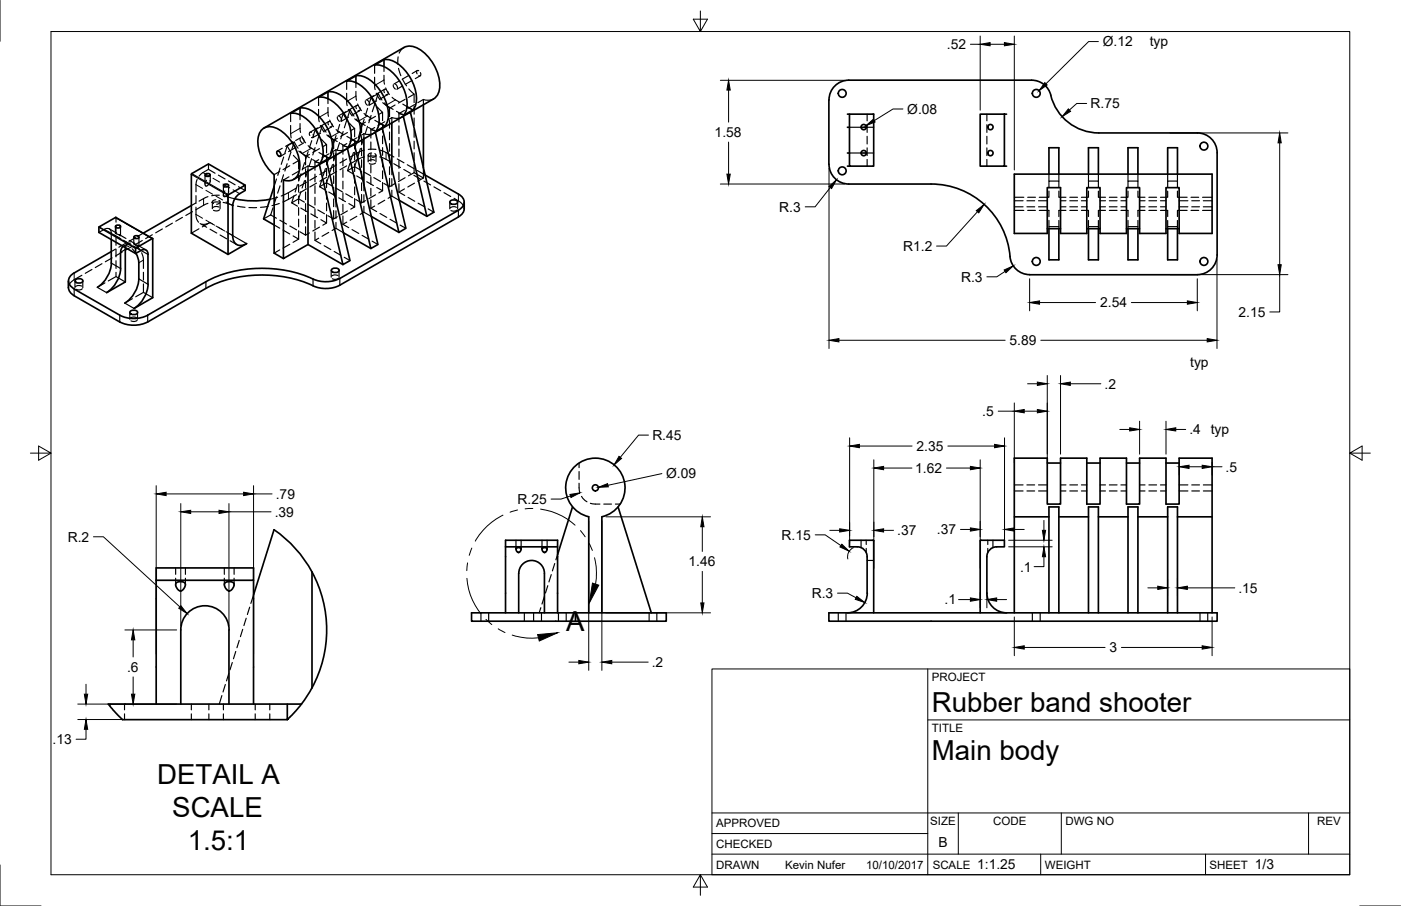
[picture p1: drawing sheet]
<svg xmlns="http://www.w3.org/2000/svg" width="432mm" height="279mm" viewBox="0 0 432 279" stroke-linecap="round" stroke-linejoin="round" font-family="sans-serif">
<!-- layer: Visible -->
<g fill="none" stroke="#000" stroke-width=".52">
<path d="M118.3 18.4l-2.8 1.7M118.3 18.4v2.2M118.4 18.4a7.9 7.9 0 0 1 6.7 3.6 12.4 12.4 0 0 1 3 10.5l-.8 1.4M89.6 34.9a7.9 7.9 0 0 1 6.7 3.6 12.4 12.4 0 0 1 3 10.5l-.8 1.4 2.9-1.6-1.9-1.1M92.5 33.3l-2.9 1.7M92.5 33.3v2.1M92.5 33.3a7.9 7.9 0 0 1 6.7 3.6 12.4 12.4 0 0 1 3 10.5l-.8 1.4M98.2 30l2.9-1.7v2.2M98.2 30a7.9 7.9 0 0 1 6.7 3.5 12.4 12.4 0 0 1 3.1 10.6l-.8 1.4M101.1 28.3a7.9 7.9 0 0 1 6.7 3.6 12.4 12.4 0 0 1 3 10.5l-.7 1.4M109.7 23.4l-2.8 1.6a7.9 7.9 0 0 1 6.6 3.6 12.4 12.4 0 0 1 3.1 10.5l-.8 1.4M109.7 23.4v2.1"/>
<path d="M109.7 23.4a7.9 7.9 0 0 1 6.7 3.5 12.4 12.4 0 0 1 3 10.5l-.7 1.5M115.5 20.1a7.9 7.9 0 0 1 6.7 3.5 12.4 12.4 0 0 1 3 10.5l-.8 1.5 2.9-1.7M116.8 37.8l1.9 1.1-2.9 1.7M120.8 37.9v14.2M124.3 35.8l7.3 30.9M124.3 35.8l-6.4 3.8M125.4 32.9l1.9 1M126.5 34.6l-2.2 1.2M126.5 34.6l7.2 30.8-2.1 1.3M130.5 32.3v19.4M133.6 30.5l-7.1 4.1M133.6 30.5a6 6 0 0 0 1.6-7 13.4 13.4 0 0 0-7.4-9 3.9 3.9 0 0 0-3.3 .1l-43.1 24.9"/>
<path d="M261.2 39.3h.6M261.2 35.2h.6M261.8 35.2h7.5v16h-7.5zM265.4 39.3h1.6M302.1 35.2h7.5v16h-7.5zM309.6 35.2h.6M317.9 24.7h-56.3a6.1 6.1 0 0 0-6.1 6.1v19.9M318 24.7a6.4 6.4 0 0 1 6.2 6 15.3 15.3 0 0 0 14.5 10.3h30.3a6.1 6.1 0 0 1 6.1 6.1v31.5a6.1 6.1 0 0 1-6.1 6.1M59.1 53.5l5.2-2.9 11.3 6.5-5.3 3.2v18.2M59.1 53.5l-.1 18.4 11.3 6.6 5.7-3.4M63.2 53.8a.84 .84 0 0 1 .9-.3 .84 .84 0 0 1 .7 .6 .84 .84 0 0 1-.9 .3 .84 .84 0 0 1-.7-.6zM68.9 57a.84 .84 0 0 1 .9-.3 .84 .84 0 0 1 .6 .7 .84 .84 0 0 1-.8 .3 .84 .84 0 0 1-.7-.7z"/>
<path d="M75.6 57.1v1.6a5.4 5.4 0 0 0-3.9 4.7M84.5 57.5l-3.3 10 3.3 1.9M85.5 46.6a1.08 1.08 0 0 1 .9 1.6 1.08 1.08 0 0 1-.9-1.6zM94.9 52.8v22.6l10.8 6.2M98 51l-7.5 4.3M98.4 50.7l2.2-1.2 7.3 30.9-2.2 1.2zM98.4 50.7l-.4 .3M103.5 47.8v14.2M107.1 45.8l2.1-1.3 7.3 30.9-2.2 1.2zM107.1 45.7l-6.5 3.8M108.2 42.8l1.8 1.1M110 43.9l-2.8 1.6"/>
<path d="M112.2 42.9v14.1M115.3 41l-6.1 3.5M115.7 40.8l2.1-1.3 7.3 30.9-2.1 1.3zM115.7 40.8l-.4 .2M131 54l10.3 5.8a2.62 2.62 0 0 1 1.8 2.5 2.62 2.62 0 0 1-1.8 2.5M255.5 50.7a6.1 6.1 0 0 0 6.1 6.1h25.4M261.2 47.2h.6M261.2 51.2h.6M265.4 47.2h1.6M287 56.8a24.5 24.5 0 0 1 24.4 23.2 6.1 6.1 0 0 0 6 4.7M309.6 51.2h.6M312.6 53.7h61v18.3h-10.2v-14.1h-4v14.1h-8.2v-14.1h-4v14.1h-8.1v-14.1h-4.1v14.1h-8.1v-14.1h-4.1v14.1h-10.2z"/>
<path d="M323.3 53.7v-8.1h3.1v8.1M335.5 53.7v-8.1h3v8.1M347.7 53.7v-8.1h3v8.1M359.9 53.7v-8.1h3v8.1M30.5 70v1.7l11.3 6.5 1.7-1a1.32 1.32 0 0 1 1.5-.1 1.32 1.32 0 0 1 .6 1.4M34.3 77.6l-11.4 6.5a2.62 2.62 0 0 0-1.8 2.5 2.62 2.62 0 0 0 1.8 2.5M34.3 73.9v7.2a9.5 9.5 0 0 1-4.3 7.5M35.6 69.7a.84 .84 0 0 1 .9-.3 .84 .84 0 0 1 .6 .6 .84 .84 0 0 1-.8 .4 .84 .84 0 0 1-.7-.7zM37.1 77.8v5M38 76l-.7 .9-.1 .9M38.7 76.4l-.1 10.6-5.7 3.2M41.3 73a.84 .84 0 0 1 .9-.4 .84 .84 0 0 1 .6 .7 .84 .84 0 0 1-.9 .3 .84 .84 0 0 1-.6-.6z"/>
<path d="M41.8 76.6v1.6M41.9 78.1l.6 1.5 .3 1.4M45.6 78.5v9.2M47 73.6l-11.3-6.6-5.2 3 11.3 6.6 5.3-3M47.1 73.7v18.1l-5.8 3.3M59 63.4l-14.9 8.5M71.7 63.5v9.1a2.62 2.62 0 0 0 1.3 2.8 2.62 2.62 0 0 0 3-.3M72.4 61.3a25.9 25.9 0 0 0 10.8 .1M94.9 75.4l-7.5 4.3v-24.2a3.7 3.7 0 0 0 5-4.1 13.9 13.9 0 0 0-7.4-11.9 3.7 3.7 0 0 0-5.5 3.4 14 14 0 0 0 5 11v24.2l2.9 1.6M105.8 71.8l8.5 4.8M114.5 66.8l8.5 4.9M123.1 61.8l8.5 4.9"/>
<path d="M138.7 62.1a1.49 1.49 0 0 1 2.3 .2 1.4 1.4 0 0 1-2.4 0zM141.3 64.8l-36.6 21.1M143.1 62.3a4.2 4.2 0 0 1-.5 3.4l-1.3 1.2-36.6 21a10.1 10.1 0 0 1-9.9-.5 38.9 38.9 0 0 0-31.3 1.5l-18 10.4M322.8 70.5h4.1M323.3 70.5v9.6h3.1v-9.6M335 70.5h4.1M335.5 70.5v9.6h3v-9.6M347.2 70.5h4M347.7 70.5v9.6h3v-9.6M359.4 70.5h4M359.9 70.5v9.6h3v-9.6M21.1 86.6v2.1"/>
<path d="M21.1 88.7l.2 .9 1.1 1.3 14.5 8.4M23.2 86.4a1.49 1.49 0 0 1 2.4 .2 1.4 1.4 0 0 1-2.5 0zM36.9 99.3a9.5 9.5 0 0 0 8.6 0M37.2 82.7a9.5 9.5 0 0 1-4.3 7.5M40.1 96.1a1.49 1.49 0 0 1 2.3 .2 1.4 1.4 0 0 1-2.4 0zM42.8 81v5a9.5 9.5 0 0 1-4.3 7.5M45.6 87.6a9.5 9.5 0 0 1-4.3 7.5M102.2 83.1a1.49 1.49 0 0 1 2.3 .3 1.4 1.4 0 0 1-2.4 0zM104.7 85.8a10.3 10.3 0 0 1-9.9-.5 38.9 38.9 0 0 0-31.3 1.6l-18 10.3a9.5 9.5 0 0 1-8.6 0l-14-8.1M317.3 84.7h51.7M176.5 156.3l-4.7 14.8M181.5 159.4v29.6"/>
<path d="M181.5 159.4a9.1 9.1 0 0 1-5.6-14.1 9.1 9.1 0 0 1 15.2 0 9.1 9.1 0 0 1-5.6 14.1M185.5 159.4v29.6M190.5 156.3l10.2 32.7M312.6 159.4v29.6M322.8 142.8h4.1M323.3 159.4h-10.7v-18.1h10.2v14.2h4.1v-14.2h8.1v14.2h4.1v-14.2h8.1v14.2h4v-14.2h8.2v14.2h4v-14.2h10.2v18.1h-10.7M326.4 159.4h9.1M335 142.8h4.1M338.5 159.4h9.2M347.2 142.8h4M350.7 159.4h9.2M359.4 142.8h4"/>
<path d="M373.6 159.4v29.6M48.1 179v38.1M48.1 175.1h30v3.9h-30zM54.3 179.8l.9-.4 1.6 .2 .3 .8-.5 1.2-.8 .6-.7-.2-.9-1.2zM69.2 179.9l.8-.5h1.4l.6 .4 .2 .7-.8 1.4-.9 .3-1.1-1.1zM78.1 179v38.1M96.2 176.4v35.7M155.8 168.6v20.4M155.8 166.6h16v2h-16zM159.1 169.1l.4-.2h.9l.2 .3v.5l-.4 .5-.5 .2-.6-.7zM159.9 176.8v12.2M159.9 176.8a3.9 3.9 0 0 1 3.9-4 3.9 3.9 0 0 1 4 4"/>
<path d="M167.1 169.1l.4-.2h.9l.2 .3v.5l-.4 .5-.5 .2-.6-.7zM167.8 176.8v12.2M171.8 168.6v20.4M302.3 166.6h7.3v2a4.8 4.8 0 0 0-4.8 1.2l-.6 1.2v.7v11.2a6.1 6.1 0 0 0 6.1 6.1M302.3 166.6l-.2 .2v22.2M78.1 183.5l6.4-20.1a37.5 37.5 0 0 1 11.7 48.7M145.3 189h60v2.6h-60zM177.4 189v2.6M255.5 189h119.6v2.6h-119.6zM269.3 189v-22.2l-.2-.2h-7.3v2a4.8 4.8 0 0 1 4.8 1.2l.6 1.2 .1 .7v11.2a6 6 0 0 1-6.1 6.1M323.3 189v-32.7h3.1v32.7M335.5 189v-32.7h3v32.7"/>
<path d="M347.7 189v-32.7h3v32.7M359.9 189v-32.7h3v32.7M55.7 217.1v-22.8a7.4 7.4 0 0 1 7.5-7.5 7.4 7.4 0 0 1 7.4 7.5v22.8M88.5 217.1v4.8h-50.8l-4.3-4.8h59.5M92.9 217.1l-4.4 4.8M96.2 212.1l-3.3 5"/>
<circle cx="259.6" cy="28.8" r="1.21"/>
<circle cx="266.2" cy="39.2" r=".81"/>
<circle cx="305.3" cy="39.2" r=".81"/>
<circle cx="319.4" cy="28.8" r="1.21"/>
<circle cx="259.6" cy="52.7" r="1.21"/>
<circle cx="266.2" cy="47.2" r=".81"/>
<circle cx="305.3" cy="47.2" r=".81"/>
<circle cx="371.1" cy="45.1" r="1.21"/>
<circle cx="319.4" cy="80.6" r="1.21"/>
<circle cx="371.1" cy="80.6" r="1.21"/>
<circle cx="183.5" cy="150.4" r=".93"/>
</g>
<!-- layer: Hidden -->
<g fill="none" stroke="#000" stroke-width=".36">
<path d="M122.7 17.5v2.4M124.5 14.6l-1 1-.5 .8M89.6 38.7l.1 3.8M89.6 35v2.5M92.5 38.1l.1 2.7M92.5 35.4v1.5M97.9 39.4l-2.4 1.4M98.2 33.7l.2 3.8M98.2 30v2.5M98.7 38.7l1.2 2M99.3 38.8l-.7 2.2M101.1 33.1l.1 2.8"/>
<path d="M101.1 30.5v1.4M101.3 37.5l-2.4 1.4M101.6 37l1.2 2.1M101.8 37.5a.54 .54 0 0 0-.8 .3 .54 .54 0 0 0 .2 .7M102.2 39.1l-2.3 1.4M102.2 38.1l.2 .4a.43 .43 0 0 1-.1 .5 .43 .43 0 0 1-.5 .1M103.6 40l2.3 1.5M104 36.1l.1 .7 .5 .6M104.6 35.9l.5 .5 .2 .8M104.7 38.4l-.7 2.3M105.8 35.1l-.7 2.2M106.5 34.5l-2.4 1.3"/>
<path d="M106.8 28.8l.2 3.8M106.8 37.1l-.7 2.3M106.8 25v2.6M107.4 33.7l1.1 2.1M107.4 36.1l-2.3 1.4M107.7 38l1.6 1.6-1.2 .7M107.9 33.8l-.7 2.2M109.1 35.8l-1.2-2-2.1 1.3 1.2 1.9M109.3 39.6v2.6M109.3 36.6l3.3 2.1M109.7 28.2l.2 2.7M109.7 25.5v1.5"/>
<path d="M109.8 36.7l1.6 1.6 1.2-.6M109.9 32.5l-2.3 1.4M110.2 32.1l1.2 2M110.4 32.6a.54 .54 0 0 0-.7 .2 .54 .54 0 0 0 .2 .7M110.8 34.1l-2.3 1.4M110.9 33.1l.1 .4a.43 .43 0 0 1-.1 .6 .43 .43 0 0 1-.5 0M111.4 38.3v2.6M112.2 35l2.3 1.5M112.2 36.8l-.7 2.3M112.6 31.1v.6l.6 .8M113.2 30.9l.6 .7 .1 .7M113.3 39l-.7 2.3"/>
<path d="M113.3 33.4l-.7 2.3M113.6 39.3l2.2 1.3M114.4 35.6l-.7 2.3M114.4 30.1l-.7 2.2M115.1 29.5l-2.3 1.4M115.5 23.8l.1 3.8M115.5 20.1v2.5M115.5 39.3l-1.2 .7M115.5 32.2l-.8 2.2M115.5 37.1l1.3 .7M115.7 35.9l-2 1.2M116 28.7l1.2 2.1"/>
<path d="M116.1 31.1l-2.4 1.4M116.3 33l1.6 1.6-1.1 .7M116.6 28.9l-.8 2.2M117.7 30.8l-1.1-1.9-2.2 1.2 1.2 2M117.8 39.5l-1.1 .6M117.9 39.6l-.5 .2M117.9 34.6v2.6M117.9 38.4v2.4M118 31.7l3.2 2M118.3 23.2l.2 2.8M118.3 20.6v1.4M118.5 31.8l1.6 1.6 1.7-1"/>
<path d="M118.5 27.5l-2.3 1.4M118.6 37.5l-2.1 1.2M118.9 27.1l1.1 2M119 27.6a.54 .54 0 0 0-.7 .3 .54 .54 0 0 0 .2 .7M119.5 29.2l-2.4 1.4M119.5 28.2l.1 .4a.42 .42 0 0 1-.1 .5 .42 .42 0 0 1-.5 0M120.1 33.4v2.6M120.1 37.1v2.4M120.8 36.3l-1.2 .6M120.8 36.3v1.6M120.8 30l2.3 1.5M121.2 26.2l.1 .7 .6 .6"/>
<path d="M121.9 26l.5 .7 .1 .6M122.2 34.3l2.2 1.3M122.8 21.1l.7 2.2M122.9 25l-1.5 .9M123 35l1.2 .2M123 35v2.6M123 38.8v2.4M123.9 26.6l-1.6 .9M123.9 36.1l-1.1 .4-2-.2M124.1 24.4l1.2 2.1M124.1 32.1l1.3 .8M124.7 34.1l-1.7 .9"/>
<path d="M124.9 30.6l-2.1 1.2M126 27.4l1.6 1.7-1.7 .9M126 23.3l-2.1 1.1M126.1 34.8l.4-.2-1.2 .5M127 24.8l-2.1 1.2M127.6 29.1v2.5M127.6 32.8v2.4M127.6 36.4v2.4M127.6 40v2.3M127.8 32.3l-2.1 1.2M128.6 21.7l-1.6 1M129.1 21.8a.54 .54 0 0 0-.8 .3 .54 .54 0 0 0 .2 .7"/>
<path d="M129.5 23.4l-1.5 .8M129.6 22.4l.1 .4a.43 .43 0 0 1-.1 .5 .43 .43 0 0 1-.5 0M130.5 30.7l-1.7 1M130.5 30.7v1.6M133.6 30.5l-1.8 .4-1.3-.2M261.8 39.3h3.6M267 39.3h2.3M267.3 35.2v2.1M267.3 38.5v2.3M304.2 35.2v2.1M304.2 38.5v2.3M60.8 55.4l-.4 1.1v2.6"/>
<path d="M63.2 54v2.8M63.7 55.6l-.5 1 .3 .8 1-.7 .2-1M64.3 52.2l-2.1 1.3-.8 .8M64.3 50.6v1.6l2 1.2M64.8 54v1.9M67.3 54l2.1 1.2M68.9 57.2v2.8M69.3 58.9l-.4 .8 .2 1 1-.7 .3-.6v-.5M70.4 55.8l2.1 1.2M70.4 57.2v2M73.5 57.6l2.1 1.1M85.2 55.2l-.7 2.3"/>
<path d="M86.2 52.9l-1.7 1M86.3 57.3l-.7 2.3M86.3 51.8l-.7 2.3M87 45.7l-1.6 .9M87.4 53.9l-.7 2.3M87.4 48.4l-.7 2.3M87.9 47.3l-1.5 .9M88.5 50.5l-.7 2.2M88.5 45l-.7 2.3M89.1 54.5l-1.7 1M89.3 51.1l-2.1 1.2M89.6 47.1l-.7 2.3"/>
<path d="M90.1 43.7l1.2 2M90.1 43.9l-2.1 1.2M90.4 47.9l1.6 1.6-1.7 1M90.7 43.8l-.7 2.2M91 45.6l-2.1 1.2M91.4 58l-4.7 2.4M91.7 57l-.7 2.2M91.9 45.7l-1.2-1.9-2.2 1.2 1.2 2M92 49.5v2.6M92 53.3v2.4M92 56.9v2.4M92.1 46.6l3.2 2"/>
<path d="M92.2 52.7l-2.1 1.2M92.5 42.7v.6l.6 .7M92.6 46.7l1.6 1.6 1.2-.7M92.7 42.5l-1.6 .8M92.7 59.1l-.7 2.2M92.8 53.6l-.8 2.2M93 42l1.2 2.1M93.1 42.5l.6 .7v.7M93.6 44.1l-1.5 .9M93.9 55.7l-.8 2.3M93.9 50.2l-.8 2.2M94.2 48.3v2.5"/>
<path d="M94.2 52v2.5M94.2 55.6v2.4M94.2 59.2v2.4M94.5 56.2l-2.1 1.2M94.5 58.3l-2.1 1.2M94.9 51.2l-1.7 .9M94.9 51.2v1.6M94.9 52.3l-.7 2.3M95 44.9l2.3 1.5M95 46.8l-.7 2.2M96 40.8a.54 .54 0 0 0-.7 .3 .54 .54 0 0 0 .2 .7M96 48.9l-.7 2.3"/>
<path d="M96.1 43.4l-.8 2.2M96.4 49.2l2.1 1.3M96.5 41.4l.1 .4a.45 .45 0 0 1 0 .5 .45 .45 0 0 1-.6 .1M97.1 49.9l1.2 .3M97.1 49.9v2.6M97.1 53.7v2.4M97.1 57.3v2.4M97.1 45.5l-.7 2.3M97.2 40l-.8 2.2M97.6 54.4l-2.1 1.2M97.6 56.5l-2.1 1.2M98 51l-1.1 .4-2-.2"/>
<path d="M98.2 49.3l-1.1 .6M98.2 42.1l-.7 2.3M98.3 47l1.2 .7M98.5 45.8l-2.1 1.2M98.8 41.1l-2.4 1.3M99.1 42.9l1.5 1.7-1.1 .6M99.2 55.4l-.7 2.2M100.3 52l-.7 2.3M100.5 40.8l-1.2-2-2.1 1.2 1.1 2M100.6 49.5l-1.1 .5M100.6 49.5l-.4 .2M100.6 44.6v2.5"/>
<path d="M100.6 48.3v2.4M100.6 51.9v2.4M100.6 55.5v2.4M100.6 59.1v2.3M100.6 52.6l-2 1.2M100.6 54.7l-2 1.2M100.7 41.6l3.2 2.1M101.2 41.7l1.6 1.6 1.2-.7M101.3 47.5l-2 1.2M101.3 59.2l2.1 1.2M101.4 54.2l-.8 2.2M101.4 48.6l-.7 2.3"/>
<path d="M102.4 57.4l-1.8-1-2.1 1.2 1.8 1M102.5 50.8l-.8 2.2M102.5 45.2l-.7 2.3M102.8 43.3v2.6M102.8 47.1v2.4M102.8 50.6v2.4M102.8 54.2v2.4M102.8 57.8v2.4M103.5 58l2 1.2M103.5 46.2l-1.1 .7M103.5 46.2v1.6M103.5 47.3l-.7 2.3"/>
<path d="M103.6 41.8l-.7 2.3M103.7 50.8l-2 1.2M103.7 52.9l-2 1.2M104.7 44l-.8 2.2M105 44.3l2.2 1.2M105.7 45l1.2 .2M105.7 45v2.5M105.7 48.7v2.4M105.7 52.3v2.4M105.7 55.9v2.4M105.7 59.5v2.3M105.8 40.6l-.8 2.2"/>
<path d="M106.6 59.8l2 1.2M106.7 46l-1.8 .4-1.4-.2M106.8 49.1l-2 1.1M106.8 51.2l-2 1.1M106.9 44.3l-1.2 .7M106.9 42.1l1.3 .7M107.1 40.9l-2.1 1.2M107.8 50.4l-.7 2.2M108.9 47l-.7 2.3M109.2 44.5l-1.1 .6M109.2 44.5l-.4 .3M109.3 43.4v2.4"/>
<path d="M109.3 47v2.3M109.3 50.5v2.4M109.3 54.1v2.4M109.3 57.7v2.3M109.9 54.3l2.1 1.1M110 42.5l-2.1 1.2M110 49.2l-.7 2.2M110 43.6l-.7 2.3M111.1 52.4l-1.8-1-2.2 1.2 1.8 1.1M111.1 45.8l-.7 2.3M111.1 40.2l-.7 2.3M111.4 42.1v2.4"/>
<path d="M111.4 45.7v2.4M111.4 49.3v2.3M111.4 52.8v2.4M111.4 56.4v2.4M111.4 60v2.5M112.1 53l2.1 1.2M112.2 41.2l-1.2 .7M112.2 41.2v1.7M112.2 57v1.9M112.2 42.4l-.8 2.2M112.3 46.3a11.1 11.1 0 0 0-4.4 2.2M112.3 48.4a12.8 12.8 0 0 0-4.4 2.2"/>
<path d="M113 56l2.1 1.2M113.5 47.9v2M113.5 46.1h2.4M113.5 48.2h2.3M114.3 40l1.2 .2M114.3 40v2.6M114.3 43.8v2.4M114.3 47.3v2.4M114.3 50.9v2.4M114.3 54.5v2.4M114.3 58.1v2.3M114.5 47.2a.68 .68 0 0 0-.9 .2 .68 .68 0 0 0 .2 .9"/>
<path d="M115.2 54.8l2.1 1.2M115.3 41l-1.8 .5-1.3-.3M115.5 49.5l-1-.2-.9 .3M115.5 47.4a.66 .66 0 0 1 .3 .9 .66 .66 0 0 1-.9 .2h-.1M115.7 50.3l-.9 .3-1-.2M115.9 47.9v2M116.1 57.8l1.8 1M117 46.3a10.8 10.8 0 0 1 4.4 2.1M117 48.4l3.3 1.5M117.9 58.8l-1.1 .7M117.9 41.9v2.4M117.9 45.5v2.4"/>
<path d="M117.9 49.1v2.4M117.9 52.7v2.4M117.9 56.3v2.5M118.3 56.6l1.8 1M120.1 40.7v2.4M120.1 44.3v2.4M120.1 47.9v2.3M120.1 51.4v2.4M120.1 55v2.6M120.8 52.1v1.8M120.8 55.1v2.4M120.8 58.7v1.8"/>
<path d="M121.4 50.5l2 1.2M121.8 56.6l-1.7 1M122.4 49l2.1 1.2M123 42.4v2.4M123 46v2.3M123 49.5v2.4M123 53.1v2.4M123 56.7v2.6M123 59.3l1.7 1M124.5 52.3l2 1.2M124.7 58.3l-1.7 1M124.9 54.8l-2.1 1.2"/>
<path d="M125.5 50.8l2.1 1.2M127.6 54.1l2 1.1M127.6 53.3l-1.7 .9M127.6 53.3l2.9 1.6M127.6 43.5v2.4M127.6 47.1v2.4M127.6 50.7v2.6M127.8 56.5l-2.1 1.2M128.6 52.6l2.4 1.4M130.5 54.9l-1.7 1M130.5 51.7v3.2M130.7 55.8l2 1.2"/>
<path d="M133.7 57.6l2.1 1.2M136.8 59.4l2.1 1.2M261.8 47.2h3.6M267 47.2h2.3M267.3 42v2.4M267.3 45.6v2.4M267.3 49.2v2M304.2 42v2.4M304.2 45.6v2.4M304.2 49.2v2M323.3 57.7v-1.9h3.1v1.9M323.3 58.9v1.9h-3"/>
<path d="M323.3 53.7v2.1M326.4 58.9v1.9h2.1M326.4 53.7v2.1M335.5 57.7v-1.9h3v1.9M335.5 58.9v1.9h-2.2M335.5 53.7v2.1M338.5 58.9v1.9h2.2M338.5 53.7v2.1M347.7 57.7v-1.9h3v1.9M347.7 58.9v1.9h-2.2M347.7 53.7v2.1M350.7 58.9v1.9h2.2"/>
<path d="M350.7 53.7v2.1M359.9 57.7v-1.9h3v1.9M359.9 58.9v1.9h-2.2M359.9 53.7v2.1M362.9 58.9v1.9h3M362.9 53.7v2.1M30.5 71.7l1.6-1a1.3 1.3 0 0 1 1.6-.1 1.3 1.3 0 0 1 .6 1.4v1.9M33.7 70.6l2.3 1.3M34.6 79.5l-2.1 1.2M35.6 69.9v1.9M35.6 76.8l-1.3 .8M35.7 67.1l.1 1.4"/>
<path d="M35.8 69.7v2.4M35.8 73.3v2.3M35.8 76.8v2.4M35.8 71.8h-.2l1.5 .9-.3-.2M37 72.5l1.8 1M37.1 69.9v2.7M37.7 77.7l-2.1 1.2M37.9 76l1-.2 .8 .2M38.7 75l-2.1 1.2M39.4 75.2l-1.4 .8M39.8 74.1l1.8 1M40.2 75a1.48 1.48 0 0 0-1.5 1.4"/>
<path d="M40.7 76.7l1.2 1.4M40.8 76l-2.1 1.2M41.2 73.1v2M41.3 75.3l1.8 1.6M41.5 75.1l-.3-.1 1.6 1-.4-.2M41.8 73.3l-2.1 1.2M42.7 75.8l2.3 1.3M42.8 73.1v2.8M43.7 77.9l.1 .4a8.2 8.2 0 0 1 .4 4.5M43.9 74.2l-2.1 1.2M44.1 71.9l-1.3 .8M47 72.4l-2.1 1.2"/>
<path d="M50 70.6l-2 1.2M53.1 68.8l-2 1.2M56.2 67l-2 1.2M59.3 65.3l-2 1.1M60.3 62.6l-1.3 .8M60.4 63.9a5.9 5.9 0 0 0 .8 4.6M60.4 60.3v2.4M61.3 70.6l-2.3 1.3M61.7 68.9l2 1.2M62.2 69.1a3.5 3.5 0 0 0 2.5-.5l-2.4 1.4M64.1 60.6l-2.7 1.4M64.1 62.7l-3.7 2"/>
<path d="M64.7 70.7l2.1 1.2M65.4 62.3v2.1M66.5 61.6h-.2a.63 .63 0 0 0-.8 .4 .63 .63 0 0 0 .3 .8M67.5 63.9l-1.3-.2-.6 .3M67.5 61.8a.61 .61 0 0 1 .3 .7 .61 .61 0 0 1-.7 .4l-.3 .1M67.6 60.2l-2.4 .2M67.6 62.3l-2.4 .1M67.7 64.7l-.7 .3-1.2-.2M67.8 62.3v2.1M67.8 72.5l2.1 1.2M68.8 60.4l3.6 .9M68.8 62.4l3.2 .9"/>
<path d="M70.9 74.3l2.1 1.1M73.2 63.6l2.3 .3M76.7 64h2.4M82.6 63.7l-2.3 .2M83.4 66.3l1.8 1M83.4 66.3l-2.2 1.2M84.1 64.1l-.7 2.2M84.5 69.4l1.7 1M85.2 60.7l-.7 2.2M85.6 60.8l-2.4 .7M86.1 62.7l-2.3 .7M86.2 77.1l-1.7 1"/>
<path d="M86.2 67.9l2.1 1.2M87.2 71l2.1 1.2M89.3 75.3l-2.1 1.2M89.3 69.7l2.1 1.2M90.3 72.7l1.7 1M90.6 60.4l-.7 2.1M91.4 60l-4.2 2.3M92 60.4v2.4M92 64v2.4M92 67.6v2.4M92 71.2v2.5M92 73.7l-1.7 1"/>
<path d="M92.4 71.5l1.8 1M92.7 64.2l2.1 1.2M93.8 62.3l-1.8-1-2.1 1.2 1.8 1.1M94.2 62.8v2.4M94.2 66.4v2.3M94.2 69.9v2.6M94.9 62.9l2 1.2M95.4 71.8l-1.2 .7M95.8 66l2.1 1.2M97.1 60.8v2.4M97.1 64.4v2.4M97.1 68v2.4"/>
<path d="M97.1 71.6v2.5M97.9 64.7l2.1 1.2M98.2 73.5l-1.1 .6 1.8 1.1M98.5 70l-2.1 1.2M98.9 67.7l1.7 1.1M99.9 75.8l2.1 1.2M100.6 66.2v2.6l-1.1 .7M100.6 62.6v2.4M101 66.5l1.8 1M101.3 71.7l-2 1.2M102.8 61.4v2.3M102.8 64.9v2.6"/>
<path d="M103 77.5l2.1 1.2M103.5 68.6v1.8l2.3 1.4M103.5 62v1.8M103.5 65v2.4M103.5 70.4l-1.1 .7M104 66.8l-1.2 .7M104.4 61l2.1 1.2M105.7 69.2l1.8 1M105.7 63v2.4M105.7 66.6v2.6M106.1 79.3l1.8 1.1M106.9 68.5l-1.2 .7"/>
<path d="M107.1 65l-2.1 1.2M107.5 62.8l1.8 1M108.5 70.8l2.1 1.2M109.3 63.8l-1.2 .7M109.3 61.2v2.6M109.7 61.5l1.7 1M110 66.7l-2.1 1.2M111.6 72.6l2.1 1.2M112.2 65.4l-1.2 .7M112.2 60v2.4M112.2 63.6v1.8M112.2 65.4l2.3 1.4"/>
<path d="M112.6 61.9l-1.2 .6M114.3 61.6v2.6M114.3 64.2l1.8 1M114.7 74.4l1.8 1M115.5 63.5l-1.2 .7M115.7 60.1l-2 1.2M117.1 65.8l2.1 1.2M118.6 61.8l-2.1 1.1M120.2 67.6l2.1 1.2M120.8 60.5l-1.2 .7M120.8 60.5l2.3 1.3M123.3 69.4l1.8 1"/>
<path d="M125.8 60.9l2 1.2M128.9 62.7l2 1.1M132 64.4l1.7 1M138.6 62.3v2.1M139.9 61.2a5.3 5.3 0 0 1 3.1 2.7l.1 .5M140.7 63.9l-1.1-.2-.8 .4M140.9 64.8l-1 .3-.9-.2M141 62.3v2.1M312.6 64.9h3M312.6 60.8h3M312.6 61.9h2.7M312.6 63.8h2.7"/>
<path d="M316.5 61.9h2.4M316.5 63.8h2.4M316.7 64.9h2.4M316.7 60.8h2.4M320.1 61.9h2.7M320.1 63.8h2.7M320.3 64.9h3v1.9M323.3 68v1.9h3.1v-1.9M323.3 69.9v.6M326.4 69.9v.6M326.9 61.9h1.6M326.9 63.8h1.6"/>
<path d="M328.5 64.9h-2.1v1.9M329.7 64.9h2.4M329.7 60.8h2.4M329.7 61.9h2.4M329.7 63.8h2.4M333.3 64.9h2.2v1.9M333.3 61.9h1.7M333.3 63.8h1.7M335.5 68v1.9h3v-1.9M335.5 69.9v.6M338.5 69.9v.6M339.1 61.9h1.6"/>
<path d="M339.1 63.8h1.6M340.7 64.9h-2.2v1.9M341.9 64.9h2.4M341.9 60.8h2.4M341.9 61.9h2.4M341.9 63.8h2.4M345.5 64.9h2.2v1.9M345.5 61.9h1.7M345.5 63.8h1.7M347.7 68v1.9h3v-1.9M347.7 69.9v.6M350.7 69.9v.6"/>
<path d="M351.2 61.9h1.7M351.2 63.8h1.7M352.9 64.9h-2.2v1.9M354.1 64.9h2.4M354.1 60.8h2.4M354.1 61.9h2.4M354.1 63.8h2.4M357.7 64.9h2.2v1.9M357.7 61.9h1.7M357.7 63.8h1.7M359.9 68v1.9h3v-1.9M359.9 69.9v.6"/>
<path d="M362.9 69.9v.6M363.4 61.9h2.7M363.4 63.8h2.7M365.9 64.9h-3v1.9M367.1 64.9h2.4M367.1 60.8h2.4M367.3 61.9h2.4M367.3 63.8h2.4M370.6 64.9h3M370.6 60.8h3M370.9 61.9h2.7M370.9 63.8h2.7"/>
<path d="M23.1 86.6v2.1M25.2 88.2l-.9-.2-1 .4M25.2 84.9a8.3 8.3 0 0 0-3.8 2.7l-.3 1.1M25.4 89.1l-.8 .3-1.1-.2M25.5 86.6v2.1M28.3 83.1l-2 1.2M31.4 81.3l-2 1.2M32.3 87.2l-2.3 1.4M33.4 86.6l2.4-1.3 2.8 1.7M35.8 80.4v2.4M35.8 84v1.3M40 96.4v2.1"/>
<path d="M40.8 92.1l-2.3 1.4M42.1 98l-.9-.2-1 .3M42.3 98.8l-.8 .3-1.1-.2M42.4 96.4v2.1M44.2 90.2l2.9 1.6M44.2 90.2l-2.4 1.3M44.2 84v2.4M44.2 87.6v2.6M102.1 83.4v2.1M104.1 85l-1-.2-.9 .3M104.3 85.8l-.9 .4-1-.2M104.5 83.4v2.1"/>
<path d="M178.5 149l.2 3M178.5 142.8v1.4M178.5 145.4v2.4M179.2 153.1l1.7 1.6M182 155.2l2.9 .3M186.1 155.5h2.4M189.7 155.5h1.4M312.6 149.5h2.7M312.6 151.4h2.7M316.5 149.5h2.4M316.5 151.4h2.4M320.1 149.5h2.7"/>
<path d="M320.1 151.4h2.7M326.9 149.5h1.6M326.9 151.4h1.6M329.7 149.5h2.4M329.7 151.4h2.4M333.3 149.5h1.7M333.3 151.4h1.7M339.1 149.5h1.6M339.1 151.4h1.6M341.9 149.5h2.4M341.9 151.4h2.4M345.5 149.5h1.7"/>
<path d="M345.5 151.4h1.7M351.2 149.5h1.7M351.2 151.4h1.7M354.1 149.5h2.4M354.1 151.4h2.4M357.7 149.5h1.7M357.7 151.4h1.7M363.4 149.5h2.7M363.4 151.4h2.7M367.3 149.5h2.4M367.3 151.4h2.4M370.9 149.5h2.7"/>
<path d="M370.9 151.4h2.7M54.1 175.1v2M54.1 178.3v2M57.1 175.1v2M57.1 178.3v2M69.1 175.1v2M69.1 178.3v2M72.2 175.1v2M72.2 178.3v2M159 166.6v2.7M160.6 166.6v2.7M167 166.6v2.7"/>
<path d="M168.6 166.6v2.7M169.9 177.2l-.7 2.3M171 173.8l-.7 2.3M171.8 171.1l-.5 1.5M265.4 166.6v2.3M267 166.6v1.3M267 169.1v1.3M267.3 172.8h2M304.4 166.6v1.3M304.4 169.1v1.3M306 166.6v2.3M73.7 197.5l-.7 2.2"/>
<path d="M74.8 194.1l-.7 2.2M75.9 190.7l-.7 2.2M77 187.2l-.8 2.3M78.1 183.5l-.8 2.6M148.2 189v2.6M150.6 189v2.6M161.6 189v2.6M164.5 189v2.6M166.7 187.4l-.5 1.6M166.9 189v2.6M167.8 184l-.8 2.3M168.8 180.6l-.7 2.3"/>
<path d="M172.1 189v2.6M174.5 189v2.6M200.1 189v2.6M202.4 189v2.6M258.4 189v2.6M260.7 189v2.6M318.2 189v2.6M320.6 189v2.6M369.8 189v2.6M372.2 189v2.6M33.9 217.1v.7M38.4 217.1v1.8"/>
<path d="M59 217.1v1.8M64.4 217.1v1.8M68.4 214.5l-.8 2.6M68.9 217.1v1.8M69.5 211.1l-.8 2.3M70.5 207.7l-.7 2.3M71.6 204.3l-.7 2.3M72.7 200.9l-.7 2.3M78.7 217.1v1.8M83.1 217.1v1.8M38.4 220.1v1.8M59 220.1v1.8"/>
<path d="M64.4 220.1v1.8M68.9 220.1v1.8M78.7 220.1v1.8M83.1 220.1v1.8"/>
</g>
<!-- layer: Visible Narrow -->
<g fill="none" stroke="#000" stroke-width=".36">
<path d="M59 53.8l11.3 6.5M59.1 53.5l11.3 6.5M35.6 67.1l11.3 6.5M38.6 77l-1.5 .8M43.5 77.2l2.1 1.3M71.7 72.7l4.3 2.4M141.3 64.8v2.1M22.9 89.1v2.1M30 88.6l2.9 1.6M34.3 81.1l2.8 1.7M36.9 97.2v2.1M38.5 93.5l2.8 1.6"/>
<path d="M42.8 86l2.8 1.7M45.5 97.2v2.1M63.5 86.9v2M96.5 86.1v2M104.7 85.9v2"/>
</g>
<!-- layer: Hidden Narrow -->
<g fill="none" stroke="#000" stroke-width=".31">
<path d="M92.5 39.6l-2.9 1.6M101.1 34.6l-2.9 1.7M109.7 29.6l-2.9 1.7M113.2 35.8l-2.8 1.6M118.3 24.7l-2.8 1.7M121.9 30.8l-2.9 1.7M60.4 57l2 1.1M62.5 53.2l2.1 1.2M63.5 58.7l2 1.2M65.6 55l2.1 1.2M68.7 56.8l2.1 1.1M71.8 58.5l2.1 1.2"/>
<path d="M88.9 59.4v2.1M96 45.7l-2.9 1.6M104.6 40.7l-2.8 1.7M110.4 47v2.1M119 47v2.1M141.3 59.8v2.2M32.1 70.7l2.1 1.2M34.3 72l2.5 1.4M35.2 72.5l2.1 1.2M35.8 67.2l2 1.1M37.9 74l2 1.2M38.3 74.3l2.1 1.1"/>
<path d="M38.8 68.9l2.1 1.2M41 75.8l2.5 1.4-2.1-1.2M41.9 70.7l2.1 1.2M45 72.5l2.1 1.2M60.4 66.1l2 1.2M62.7 61.2v2.1M63.5 67.9l2 1.2M64.7 68.6l1.5 .9M66.6 60.5l2 1.2M66.6 69.7l2 1.1M67.2 70l2.1 1.2M69.7 71.4l2 1.3-1.4-.9"/>
<path d="M69.7 62.3l2 1.2M70.2 60.7v2.1M22.9 84.2v2M44.2 80.2l-1.4 .8"/>
</g>
<!-- layer: Border -->
<path d="M0 .1v12.6M15.7 9.7h400.3v260.1h-400.3zM215.9 3.4v6.3l-2.2-3.8h4.3l-2.1 3.8M9.4 139.7h6.3l-3.8-2.1v4.3l3.8-2.2M416 139.7l3.8 2.2v-4.3l-3.8 2.1h6.4M0 266.7v12.7h12.7M215.9 269.8l2.1 3.8h-4.3l2.2-3.8v6.3M419.1 279.4h12.6" fill="none" stroke="#000" stroke-width=".31"/>
<!-- layer: Titleblock -->
<path d="M219.4 206.3h196.6v63.5h-196.6zM285.9 206.3v63.5M285.9 222h130.1M219.4 257.1h66.5M219.4 250.7h196.6M295.4 250.7v12.7M327.1 250.7v12.7M403.3 250.7v12.7M219.4 263.4h196.6M320.8 263.4v6.4M371.6 263.4v6.4" fill="none" stroke="#000" stroke-width=".31"/>
<!-- layer: Annotations -->
<g fill="none" stroke="#000" stroke-width=".31">
<path d="M155 158.9a19.8 19.8 0 0 0-8.5 8M159.5 157.3l-2.3 .7M164.2 156.8l-2.4 .1M166.6 157a19.9 19.9 0 0 1 10.6 5M143.9 178.4a19.3 19.3 0 0 0 4.3 10.8M144.1 173.6l-.2 2.4M145.4 169l-.8 2.3M178.9 163.6l1.4 1.9M181.6 167.6l1 2.1M183.2 172a18.6 18.6 0 0 1 .4 8.1M149.8 191l1.8 1.6M153.6 193.9l2.1 1.2"/>
<path d="M157.9 195.9a19.7 19.7 0 0 0 8.1 .8"/>
</g>
<path d="M182.6 179.8l1.9 .7-2.9 5.4zM165.7 195.7l6.1-.6-5.6 2.6z" fill="#000" stroke="#000" stroke-width=".31"/>
<!-- layer: Dimensions -->
<g fill="none" stroke="#000" stroke-width=".31">
<path d="M299.1 13.7h3M302.1 11.1v22.9M305.2 13.7h4.4M312.6 11.1v41.3M338.5 12.8h-3l-13.1 13M222 24.8h38.3M224.6 27.8v9.9M278.3 33.6h-3.1l-5.7 3.6M334.9 31.9h-3l-2.3 2M222 56.8h38.3M224.6 43.8v9.9M255.5 51.9v55.6"/>
<path d="M255.9 57.8l-4.7 6h-3M360.6 41h36.4M394.4 44.1v37.5M301.3 65.3l-9.6 10.6h-3.1M375.1 79.9v27.6M309.8 83.7l-2.6 1.7h-3M317.3 86v9.8M320.4 93.3h17.3M348.7 93.3h17.3M360.6 84.7h36.4M369 86v9.8M394.4 84.7v11.5h-3"/>
<path d="M258.6 104.9h51.2M316.7 118.3h3M320.8 104.9h51.3M322.8 115.8v27M326.9 115.8v24.3M329.9 118.3h9.4M199.9 134.2h-3.1l-5.6 6.8M261.9 135v32.4M264.9 137.6h16.2M292.1 137.6h14.4M307.7 126.8h4.9M309.6 135v32.4"/>
<path d="M312.6 124.3v18.5M315.7 126.8h4M345.1 132.4h3.1M351.2 129.9v10.2M359.4 129.9v10.2M362.4 132.4h3M48.1 149.8v51.9M51.2 152.3h23.9M55.7 155.3v37.7M58.8 157.8h8.7M70.6 155.3v37.7M70.6 157.8h12.9"/>
<path d="M78.1 149.8v51.9M78.1 152.3h5.8M175.8 153l-2.9 .9h-3M186.8 159.4h32.2M204 146.1l-16.6 3.6M269.3 141.8v33.5M272.3 144.3h8.8M291.7 144.3h7.4M302.1 141.8v33.5M363.4 142.6v3.9M366.5 143.9h4M373.6 142.6v3.9"/>
<path d="M373.6 143.9h3M28.8 165.5h3.1l23.5 21.7M181.5 160.7v46M185.5 160.7v46M216.5 162.4v7.7M216.5 176.2v9.7M251.3 164.9h3l4.9 3.4M255.7 163.6h3.1M263 168.9a3 3 0 0 0-1.7 3.5M272.3 163.6h3.1M296 163.3h3.1M310.9 166.6h13.4"/>
<path d="M310.9 168.6h13.4M312.6 163.3h3.1M321.7 171.7v3h-3M321.7 160.5v3.1M359.8 178.4v5.4M362.9 178.4v5.4M38.5 194.3h16M41 197.3v5.3M186.8 189h32.2M258.1 182.9h3.1l2.6 1.4M295.4 184.9h3.7M302.1 182.7v4.7"/>
<path d="M304.2 182.7v4.7M307.2 184.9h3M312.6 190.3v11.9M315.7 199.7h24.9M345.6 199.7h24.9M353.8 181.3h3M366 181.3h14.6M373.6 190.3v11.9M24 217.1h30.5M26.5 211v3.1M41 208.8v5.3M175.3 204.2h3.1"/>
<path d="M188.6 204.2h11.2M24 221.9h14.7M26.5 224.9v3.1h-3"/>
</g>
<g fill="#000" stroke="#000" stroke-width=".31">
<path d="M302.1 13.7l3.1-.6v1zM309.6 13.1l3 .6-3 .4zM224.6 24.8l.5 3h-1.1zM266.9 38.8l2.3-2 .5 .8zM322 25.5l.7 .7-2.5 1.8zM329.3 33.6l.7 .7-2.7 1.7zM224 53.7h1.1l-.5 3.1zM255.5 57.5l2.3-2.1-1.5 2.7zM394.4 41l.5 3.1h-1zM300.9 65l2.4-2-1.6 2.6zM309.5 83.3l2.8-1.3-2.3 2.1zM317.3 93.3l3.1-.5v1z"/>
<path d="M366 92.8l3 .5-3 .5zM393.9 81.6h1l-.5 3.1zM255.5 104.9l3.1-.5v1zM319.7 117.8l3.1 .5-3.1 .6zM326.9 118.3l3-.5v1.1zM372.1 104.4l3 .5-3 .5zM261.9 137.6l3-.6v1.1zM306.5 137l3.1 .6-3.1 .5zM312.6 126.8l3.1-.5v1zM319.7 126.3l3.1 .5-3.1 .5zM348.2 131.9l3 .5-3 .5zM359.4 132.4l3-.5v1z"/>
<path d="M48.1 152.3l3.1-.5v1zM55.7 157.8l3.1-.4v1zM67.5 157.4l3.1 .4-3.1 .6zM75.1 151.8l3 .5-3 .5zM175.7 152.5l3-.5-2.7 1.4zM184.4 150.3l2.8-1.2 .3 1zM190.8 140.7l.8 .7-2.3 2zM269.3 144.3l3-.5v1.1zM299.1 143.8l3 .5-3 .6zM363.4 143.9l3.1-.4v1zM370.5 143.5l3.1 .4-3.1 .6zM216.5 159.4l.5 3h-1z"/>
<path d="M258.8 163.1l3.1 .5-3.1 .5zM259.5 167.8l2.2 2.2-2.8-1.3zM269.3 163.6l3-.5v1zM299.1 162.8l3 .5-3 .5zM309.6 163.3l3-.5v1zM321.3 163.6h1l-.6 3zM321.7 168.6l.6 3.1h-1zM41 194.3l.6 3h-1.1zM55.8 186.8l1.9 2.4-2.6-1.6zM216 185.9h1l-.5 3.1zM264.1 183.9l2.4 1.9-2.9-1zM299.1 184.4l3 .5-3 .5z"/>
<path d="M304.2 184.9l3-.5v1zM312.6 199.7l3.1-.5v1zM356.8 180.8l3 .5-3 .5zM362.9 181.3l3.1-.5v1zM370.5 199.2l3.1 .5-3.1 .5zM26 214.1h1l-.5 3zM40.5 214.1h1.1l-.6 3zM178.4 203.7l3.1 .5-3.1 .5zM185.5 204.2l3.1-.5v1zM26.5 221.9l.5 3h-1z"/>
</g>
<g font-size="8.5">
<text x="174.5" y="194.6">A</text>
<text x="287.2" y="219.5">Rubber band shooter</text>
<text x="287.2" y="234.5">Main body</text>
<text x="48.4" y="241.8">DETAIL A</text>
<text x="53.1" y="252.1">SCALE</text>
<text x="57.9" y="262.3">1.5:1</text>
</g>
<g font-size="4.3">
<text x="291.9" y="15.1">.52</text>
<text x="339.9" y="14.3">Ø.12</text>
<text x="354.4" y="14.2">typ</text>
<text x="279.6" y="35.1">Ø.08</text>
<text x="336.1" y="33.4">R.75</text>
<text x="220.3" y="42.3">1.58</text>
<text x="240.2" y="65.3">R.3</text>
<text x="278.4" y="77.4">R1.2</text>
<text x="296.2" y="86.9">R.3</text>
<text x="339.1" y="94.8">2.54</text>
<text x="381.7" y="97.7">2.15</text>
<text x="311.1" y="106.4">5.89</text>
<text x="366.8" y="113.1">typ</text>
<text x="340.4" y="119.9">.2</text>
<text x="302.7" y="128.3">.5</text>
<text x="201.1" y="135.7">R.45</text>
<text x="366.6" y="133.9">.4</text>
<text x="373.2" y="133.9">typ</text>
<text x="282.5" y="139.1">2.35</text>
<text x="205.3" y="147.5">Ø.09</text>
<text x="282.1" y="145.9">1.62</text>
<text x="377.7" y="145.5">.5</text>
<text x="85" y="153.8">.79</text>
<text x="159.5" y="155.4">R.25</text>
<text x="84.7" y="159.3">.39</text>
<text x="20.9" y="167.1">R.2</text>
<text x="240.9" y="166.4">R.15</text>
<text x="276.5" y="165.1">.37</text>
<text x="288.8" y="164.8">.37</text>
<text x="212.2" y="174.6">1.46</text>
<text x="314.4" y="176.3">.1</text>
<text x="250.2" y="184.4">R.3</text>
<text x="381.7" y="182.8">.15</text>
<text x="291.1" y="186.4">.1</text>
<text x="341.9" y="201.2">3</text>
<text x="39.2" y="207.2">.6</text>
<text x="200.9" y="205.7">.2</text>
<text x="16.2" y="229.5">.13</text>
<text x="289.2" y="261.3">B</text>
<text x="301.2" y="268.1">1:1.25</text>
<text x="386.8" y="268.1">1/3</text>
</g>
<g font-size="3.5">
<text x="287.2" y="210.1">PROJECT</text>
<text x="287.2" y="225.8">TITLE</text>
<text x="220.7" y="255.2">APPROVED</text>
<text x="286.7" y="254.5">SIZE</text>
<text x="306.1" y="254.5">CODE</text>
<text x="328.4" y="254.5">DWG NO</text>
<text x="406" y="254.5">REV</text>
<text x="220.7" y="261.5">CHECKED</text>
<text x="220.7" y="267.9">DRAWN</text>
<text x="242" y="267.9">Kevin Nufer</text>
<text x="266.9" y="267.9">10/10/2017</text>
<text x="287.5" y="267.9">SCALE</text>
<text x="322" y="267.9">WEIGHT</text>
<text x="372.8" y="267.9">SHEET</text>
</g>
</svg>
